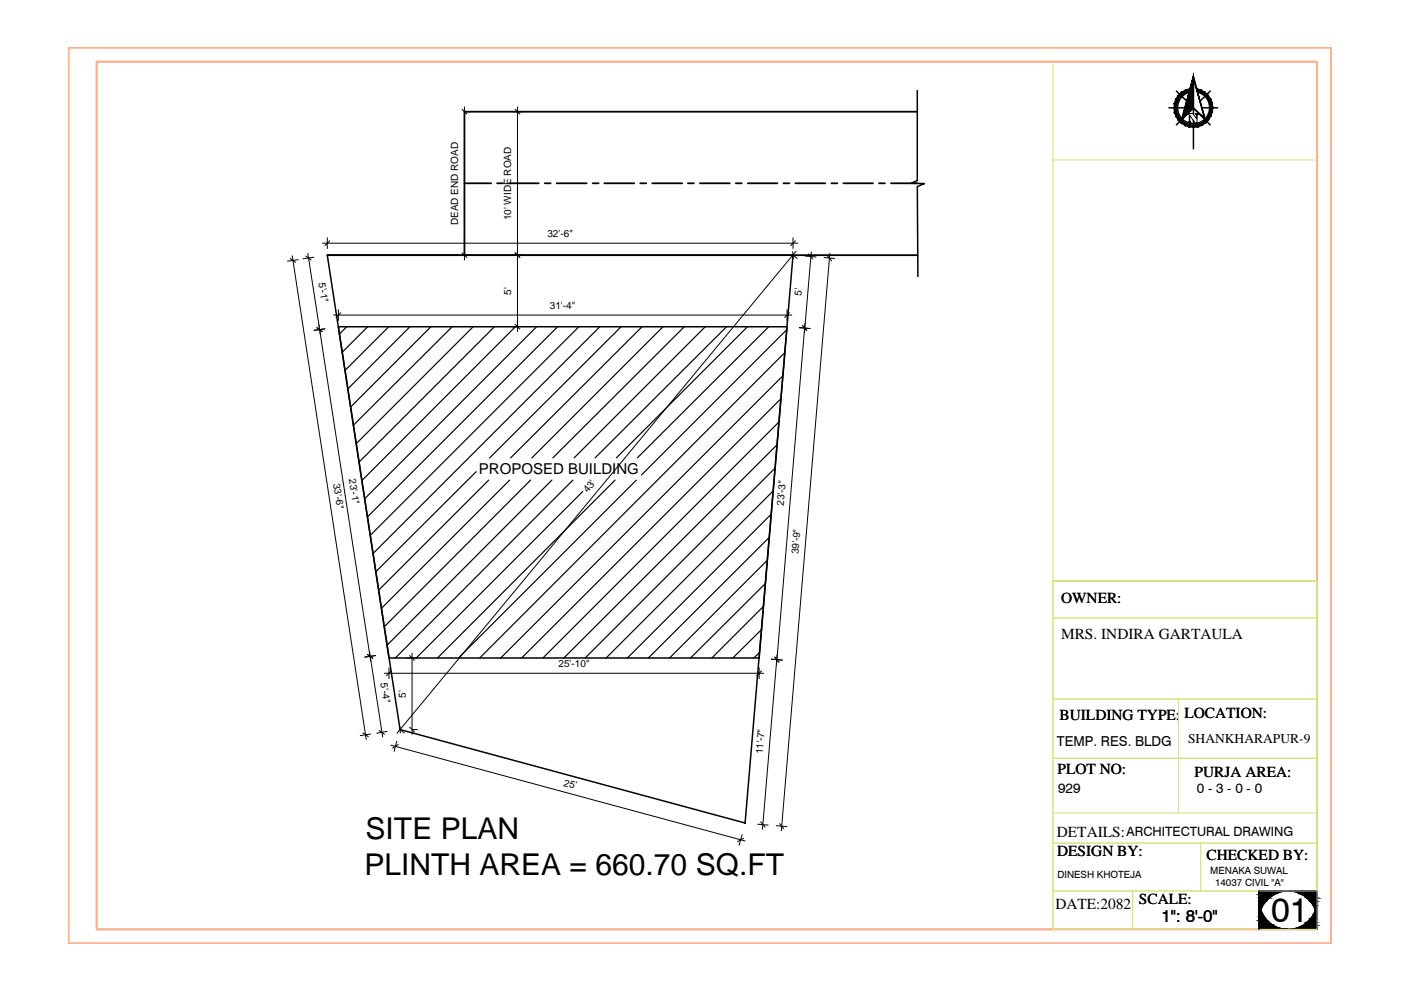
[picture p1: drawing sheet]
<svg xmlns="http://www.w3.org/2000/svg" width="297mm" height="210mm" viewBox="0 0 297 210" stroke-linecap="round" stroke-linejoin="round" font-family="sans-serif">
<!-- layer: Normal Wall -->
<path d="M14.5 10.1h267.7v189.9h-267.7zM20.5 13.1h258.8v183.9h-258.8z" fill="none" stroke="#ffaf89" stroke-width=".38"/>
<!-- layer: ELEVATION -->
<path d="M194.5 19.2v19.1l-1.3 .6h2.8l-1.5 .7 .1 19M69.4 54.1h98.7l-10.1 120.4-73.2-19.8zM71.7 69.3h95.2l-5.9 70.2h-78.5z" fill="none" stroke="#000" stroke-width=".32"/>
<!-- layer: PDF_Boundary -->
<g fill="none" stroke="#000" stroke-width=".38">
<path d="M98.5 38.9h5.6M105.4 38.9h1.3M107.9 38.9h6.3M115.5 38.9h1.3M118 38.9h6.4M125.7 38.9h1.2M128.1 38.9h6.4M135.7 38.9h1.3M138.3 38.9h6.3M145.8 38.9h1.3M148.4 38.9h6.3M156 38.9h1.3"/>
<path d="M158.5 38.9h6.3M166.1 38.9h1.3M168.6 38.9h6.4M176.3 38.9h1.2M178.8 38.9h6.3M186.4 38.9h1.2M188.9 38.9h5.6M194.5 23.7h-96v30.4M69.4 54.1h125.1"/>
</g>
<!-- layer: ELE1 -->
<path d="M69.4 54.1h29.1" fill="none" stroke="#000" stroke-width=".21"/>
<!-- layer: A_Title Text -->
<g fill="none" stroke="#000" stroke-width=".21">
<path d="M98.5 23.7h1.1M98.5 22.7v32.4M108.6 23.7h2.3M109.7 22.7v47.6M62 54.2l15.6 102.6M63.2 55.1l-2.3 .3M65.3 53.7l2.6 17.2M66.5 54.5l-2.3 .4M68.4 51.6h100.7M69.4 50.4v2.3M98.5 54.1h1.1M108.6 54.1h2.3"/>
<path d="M168.1 50.4v2.3M168.1 54.1l.9 .7M168.8 53.3l-84.6 102.1M170.7 54.3l2.3 .2M172 53.4l-1.5 17.2M174.7 54.6l2.3 .2M175.9 53.7l-10.2 122.4M67.6 68.9l11 71.2M68.9 69.7l-2.3 .3M70.7 66.8h97.2M71.7 65.7v2.2M108.6 69.3h1.1"/>
<path d="M166.9 65.7v2.2M169.5 69.5l2.3 .2M170.7 68.6l-6.1 72.2M78.3 138.2l2.8 18.1M79.6 139l-2.3 .3M86.2 139.5h2.3M87.4 138.5v17.2M163.6 139.8l2.2 .2M164.8 138.8l-3.1 37M78.6 155.6l-2.2 .4M81.5 142.7h80.4M82.1 155.1l-2.2 .3"/>
<path d="M82.5 141.6v2.3M82.9 158l75.1 20.3M84.1 157.2l-.5 2.1M84.8 154.7l.9 .7M87.4 154.7h1.1M161 141.6v2.3M157.3 177l-.6 2.2M160.6 174.8l2.3 .1M164.6 175.1l2.3 .2"/>
</g>
<!-- layer: 0 -->
<g fill="none" stroke="#000" stroke-width=".21">
<path d="M98 23.2l1 1M109.2 23.2l1 1M251.9 26h.6h-.2M252 26h.1M252 25.9l.1 .1M252.1 25.9v.1M252.1 25.8v.1M252.1 25.8h.1M252.2 25.8l.1 .1M252.3 25.8h.1M253.5 24.1h.5l.1 .1M253.5 24.1h.1"/>
<path d="M253.6 24.1l.1 .1M253.7 24.4v.8l-.8-1.1h-1v.1h.2v1.6M253.7 24.3h.1M253.8 24.2h.1M253.8 24.3h.1M253.9 24.4l-.1 1.6h-.4l-1.2-1.6 .1 1.4M253.9 24.1l.1 .1M254 24.1h.1M61.5 54.8l1.2 .8M64.8 54.3l1.2 .8M69.9 51.1l-1 1M98 53.6l1 1"/>
<path d="M109.2 53.6l1 1M168.1 53.3l.1 1.5M168.6 51.1l-1 1M171.4 53.8l.9 1.1M175.4 54.2l.9 1.1M67.2 69.5l1.1 .8M72.2 66.3l-1 1M109.2 68.8l1 1M167.4 66.3l-1 1M170.2 69l.9 1.1M77.9 138.7l1.1 .9M86.9 139l1 1"/>
<path d="M164.3 139.3l.8 1.1M76.9 155.4l1.2 .8M80.4 154.9l1.1 .8M83 142.2l-1 1.1M84.4 157.9l-1.2 .7M84.8 154l.1 1.4M86.9 154.2l1 1M161.5 142.2l-1 1.1M157.7 177.7l-1.3 .7M161.3 174.2l.9 1.2M165.3 174.6l.9 1.1"/>
</g>
<!-- layer: DW-SEC -->
<g fill="none" stroke="#000" stroke-width=".25">
<path d="M73.5 69.3l-1.5 1.5M78 69.3l-5.4 5.4M82.4 69.3l-9.3 9.2M86.9 69.3l-13.1 13.1M91.4 69.3l-17.1 17M95.9 69.3l-21 20.9M100.3 69.3l-24.7 24.7M104.8 69.3l-28.7 28.7M109.3 69.3l-32.5 32.6M113.8 69.3l-36.5 36.4M118.2 69.3l-40.3 40.3M122.7 69.3l-44.2 44.2"/>
<path d="M127.2 69.3l-48.1 48M131.7 69.3l-27.9 27.8M136.1 69.3l-27.8 27.8M140.6 69.3l-27.8 27.8M145.1 69.3l-27.9 27.8M149.5 69.3l-27.8 27.8M154 69.3l-27.8 27.8M158.5 69.3l-27.8 27.8M163 69.3l-27.9 27.8M166 79.7l-59.8 59.8M166.4 74.8l-64.7 64.7M166.8 69.9l-30.8 30.8"/>
<path d="M164.3 99.3l-40.2 40.2M164.7 94.4l-45.1 45.1M165.1 89.5l-50 50M165.5 84.6l-54.9 54.9M101 100l-21.3 21.2M103.6 101.8l-23.3 23.3M108.1 101.8l-27.2 27.2M112.5 101.8l-31 31.1M117 101.8l-34.9 35M121.5 101.8l-37.7 37.7M123.6 104.2l-35.3 35.3M130.4 101.8l-37.6 37.7"/>
<path d="M134.9 101.8l-37.7 37.7M162.7 118.8l-20.7 20.7M163.1 113.9l-25.6 25.6M163.5 109l-30.5 30.5M163.9 104.1l-35.4 35.4M161 138.4l-1.2 1.1M161.5 133.5l-6.1 6M161.8 128.6l-10.9 10.9M162.3 123.7l-15.9 15.8"/>
</g>
<!-- layer: 0 -->
<g fill="none" stroke="#000" stroke-width=".32">
<path d="M249.4 19.3l2.2 2.2 1.4-1.4M252.2 19.5a3.4 3.4 0 0 0-1.9 5.3 3.4 3.4 0 0 0 5.5 0 3.4 3.4 0 0 0-1.9-5.3M253 16.4v7.8M253 19.6l-1.2 1.2M253 19.3l-1.1 1.1M253 19l-1 1.1M253 18.8l-.9 .9M253 18.5l-.8 .8M253 18.3l-.7 .7M253 18l-.6 .6M253 17.7l-.5 .6M253 17.5l-.4 .4"/>
<path d="M253 17.2l-.3 .3M253 17l-.2 .2M253 16.7l-.1 .1M253 16.4v.1M253 19.8l-1.3 1.3M256.6 19.3l-2.2 2.2M251.6 24.3l-2.2 2.2M253 21.1l-1.7 1.8h-3.5M253 25.5v6.1M253 20.3l-1.5 1.5M253 20.6l-1.6 1.6M253 20.8l-1.7 1.7"/>
<path d="M253 21.3l-1.9 1.9M253 21.6l-1.9 2M253 21.8l-2.1 2.1M253 22.1l-2.2 2.2M253 22.4l-2.3 2.2M253 22.7l-2.4 2.3M254.4 24.3l2.2 2.2M254.8 22.9h3.4"/>
</g>
<g fill="#000" stroke="#000" stroke-width=".21">
<path d="M278.9 193h.4v1z"/>
<path d="M251.3 19.1l.9-.3 .1 .5zM251.3 19.1l.2 .5 .8-.3zM250.5 19.6l.8-.5 .2 .5zM250.5 19.6l.3 .3 .7-.3zM250.5 19.6l.3 .3-1 .4zM249.8 20.3l.4 .3 .6-.7zM249.8 20.3l.4 .3-.9 .4zM249.3 21l.4 .3 .5-.7zM249.3 21l.4 .3-.7 .6zM249 21.9l.5 .1 .2-.7zM249 21.9l.5 .1-.6 .9zM249.5 22l-.6 .9h.5z"/>
<path d="M248.9 22.9h.5l-.4 .9zM249.4 22.9l-.4 .9 .5-.1zM249 23.8l.5-.1-.2 .9zM249.5 23.7l-.2 .9 .4-.2zM249.3 24.6l.4-.2 .1 1.1zM249.7 24.4l.1 1.1 .4-.4zM249.8 25.5l.4-.4 .2 1zM250.2 25.1l.2 1 .3-.4zM250.7 25.7l.5 .9-.8-.5zM250.7 25.7l.5 .9 .2-.4zM251.4 26.2l.7 .7-.9-.3zM251.4 26.2l.7 .7 .1-.5zM252.2 26.4l.8 .6-.9-.1zM252.2 26.4l.8 .6v-.5zM253 26.5l.9 .4-.9 .1zM253 26.5l.9 .4-.1-.5zM253.8 26.4l1 .2-.9 .3zM253.8 26.4l1 .2-.2-.4zM254.6 26.2l1-.1-.8 .5zM254.6 26.2l1-.1-.3-.4zM255.3 25.7l.9-.2-.6 .6zM255.3 25.7l.9-.2-.4-.4zM255.8 25.1l.9-.5-.5 .9zM256.3 24.4l-.5 .7 .9-.5zM256.3 24.4l.7-.6-.3 .8zM256.6 23.7l-.3 .7 .7-.6zM257.2 22.9l-.2 .9-.4-.1zM256.7 22.9l-.1 .8 .6-.8zM257 21.9l.2 1h-.5zM256.5 22l.2 .9 .3-1zM256.7 21l.3 .9-.5 .1zM256.3 21.3l.2 .7 .2-1zM256.2 20.3l.5 .7-.4 .3zM255.8 20.6l.5 .7-.1-1zM255.5 19.6l.7 .7-.4 .3zM255.5 19.6l-.3 .3 .6 .7zM254.7 19.1l.8 .5-.3 .3zM254.7 19.1l-.2 .5 .7 .3zM253.8 18.8l.9 .3-.2 .5zM253.8 18.8l-.1 .5 .8 .3z"/>
<path d="M253 16.1l-2.5 9.2h.1zM253 16.1v.5l-2.4 8.7zM253 16.1v.5l2.6 8.9zM253 16.6l2.6 8.9-.3-.5zM253 23l2.6 2.5-.3-.5zM253 22.8l2.3 2.2-2.3-2zM253 22.8l-2.4 2.5 2.4-2.3zM250.5 25.2l2.5-2.4-2.4 2.5z"/>
<path d="M278.9 193l.4 1zM279.2 194l.1 1.1z"/>
<path d="M273.1 188.9l6.2 .1zM273.1 188.9l6.2 .1z"/>
<path d="M274.2 189l5.1 .3v-.3zM274.2 189l5.1 .3h-4.1z"/>
<path d="M275.2 189.3l4.1 .4v-.4zM275.2 189.3l4.1 .4h-3.1z"/>
<path d="M276.2 189.7l3.1 .7v-.7zM276.2 189.7l3.1 .7h-2.3z"/>
<path d="M277 190.4l2.3 .7v-.7zM277 190.4l2.3 .7h-1.5z"/>
<path d="M277.8 191.1l1.5 .9v-.9zM277.8 191.1l1.5 .9h-.9z"/>
<path d="M278.4 192l.9 1v-1zM278.4 192l.9 1h-.4z"/>
<circle cx="252.3" cy="25.8" r=".11"/>
</g>
<!-- layer: Rear Wall -->
<path d="M223.3 13.1v112.4M222.9 33.9h56.4M223.3 123.2h56v73.8h-56v-73.8h56zM223.3 131h56M223.3 148.2h56M249.9 148.2v24.1M223.3 160.8h56M223.3 178.8h56M223.3 172.3h56M254.6 178.8v10.1M223.3 188.9h56M240.1 188.9v8.1" fill="none" stroke="#d4e480" stroke-width=".21"/>
<!-- layer: Text -->
<g fill="#000" stroke="#000" stroke-width=".21">
<path d="M266.9 193h.4l-.2 1zM266.9 190.9l.2 1.2h-.2zM278.9 193h.4v1zM279.3 190.9l-.1 1.1z"/>
<path d="M266.9 193v1h.2zM266.9 194h.2l-.2 1.1z"/>
<path d="M266.9 193v1h.2zM266.9 194h.2l-.2 1.1z"/>
<path d="M266.9 192.1l.5 1.1-.3-1.1zM266.9 192.1l.5 1.1h-.5z"/>
<path d="M266.9 192.1l.5 1.1-.3-1.1zM266.9 192.1l.5 1.1h-.5z"/>
<path d="M266.9 193.2l1.1 1.1-.6-1.1zM266.9 193.2l1.1 1.1h-1.1z"/>
<path d="M266.9 193.2l1.1 1.1-.6-1.1zM266.9 193.2l1.1 1.1h-1.1z"/>
<path d="M266.9 192l.4 1 .5-1zM266.9 192l.4 1h-.4z"/>
<path d="M266.9 192l.4 1 .5-1zM266.9 192l.4 1h-.4z"/>
<path d="M266.9 194.3l1.9 1-.8-1zM266.9 194.3l1.9 1h-1.9z"/>
<path d="M266.9 194.3l1.9 1-.8-1zM266.9 194.3l1.9 1h-1.9z"/>
<path d="M266.9 191.1l.9 .9 .6-.9zM266.9 191.1l.9 .9h-.9z"/>
<path d="M266.9 191.1l.9 .9 .6-.9zM266.9 191.1l.9 .9h-.9z"/>
<path d="M266.9 195.3l2.8 .7-.9-.7zM266.9 195.3l2.8 .7h-2.8z"/>
<path d="M266.9 195.3l2.8 .7-.9-.7zM266.9 195.3l2.8 .7h-2.8z"/>
<path d="M266.9 190.4l1.5 .7 .8-.7zM266.9 190.4l1.5 .7h-1.5z"/>
<path d="M266.9 190.4l1.5 .7 .8-.7zM266.9 190.4l1.5 .7h-1.5z"/>
<path d="M266.9 196l3.8 .6-1-.6zM266.9 196l3.8 .6h-3.8z"/>
<path d="M266.9 196l3.8 .6-1-.6zM266.9 196l3.8 .6h-3.8z"/>
<path d="M266.9 189.7l2.3 .7 .9-.7zM266.9 189.7l2.3 .7h-2.3z"/>
<path d="M266.9 189.7l2.3 .7 .9-.7zM266.9 189.7l2.3 .7h-2.3z"/>
<path d="M266.9 196.6l5 .3-1.2-.3zM266.9 196.6l5 .3h-5z"/>
<path d="M266.9 196.6l5 .3-1.2-.3zM266.9 196.6l5 .3h-5z"/>
<path d="M266.9 189.3l3.2 .4 .9-.4zM266.9 189.3l3.2 .4h-3.2z"/>
<path d="M266.9 189.3l3.2 .4 .9-.4zM266.9 189.3l3.2 .4h-3.2z"/>
<path d="M266.9 196.9l6.2 .1zM266.9 196.9l6.2 .1h-6.2z"/>
<path d="M266.9 196.9l6.2 .1zM266.9 196.9l6.2 .1h-6.2z"/>
<path d="M266.9 189l4.1 .3 1-.3zM266.9 189l4.1 .3h-4.1z"/>
<path d="M266.9 189l4.1 .3 1-.3zM266.9 189l4.1 .3h-4.1z"/>
<path d="M266.9 188.9h6.2zM266.9 188.9l5.1 .1z"/>
<path d="M266.9 188.9h6.2zM266.9 188.9l5.1 .1z"/>
<path d="M278.9 193l.4 1zM279.2 194l.1 1.1z"/>
<path d="M279.2 192l.1 1zM279.2 192l.1 1h-.4z"/>
<path d="M278.9 193l.4 1v-1zM278.9 193l.4 1h-.9z"/>
<path d="M278.4 194l.9 .8v-.8zM278.4 194l.9 .8h-1.5z"/>
<path d="M277.8 194.8l1.5 .8v-.8zM277.8 194.8l1.5 .8h-2.3z"/>
<path d="M277 195.6l2.3 .6v-.6zM276.2 196.2l.8-.6 2.3 .6z"/>
<path d="M276.2 196.2l3.1 .5v-.5zM275.2 196.7l1-.5 3.1 .5z"/>
<path d="M275.2 196.7l4.1 .3v-.3zM274.2 197l1-.3 4.1 .3z"/>
<path d="M274.2 197h5.1zM273.1 197h6.2z"/>
<path d="M279.2 192l.1 1zM279.2 192l.1 1h-.4z"/>
<path d="M278.9 193l.4 1v-1zM278.9 193l.4 1h-.9z"/>
<path d="M278.4 194l.9 .8v-.8zM278.4 194l.9 .8h-1.5z"/>
<path d="M277.8 194.8l1.5 .8v-.8zM277.8 194.8l1.5 .8h-2.3z"/>
<path d="M277 195.6l2.3 .6v-.6zM276.2 196.2l.8-.6 2.3 .6z"/>
<path d="M276.2 196.2l3.1 .5v-.5zM275.2 196.7l1-.5 3.1 .5z"/>
<path d="M275.2 196.7l4.1 .3v-.3zM274.2 197l1-.3 4.1 .3z"/>
<path d="M274.2 197h5.1zM273.1 197h6.2z"/>
<path d="M273.1 188.9l6.2 .1zM273.1 188.9l6.2 .1z"/>
<path d="M274.2 189l5.1 .3v-.3zM274.2 189l5.1 .3h-4.1z"/>
<path d="M275.2 189.3l4.1 .4v-.4zM275.2 189.3l4.1 .4h-3.1z"/>
<path d="M276.2 189.7l3.1 .7v-.7zM276.2 189.7l3.1 .7h-2.3z"/>
<path d="M277 190.4l2.3 .7v-.7zM277 190.4l2.3 .7h-1.5z"/>
<path d="M277.8 191.1l1.5 .9v-.9zM277.8 191.1l1.5 .9h-.9z"/>
<path d="M278.4 192l.9 1v-1zM278.4 192l.9 1h-.4z"/>
</g>
<!-- layer: 0 -->
<path d="M266.9 188.9v8.1" fill="none" stroke="#000" stroke-width=".25"/>
<text font-size="7.3" x="269.5" y="195.5">01</text>
<g font-size="6.4">
<text x="77.5" y="177.8">SITE PLAN</text>
<text x="77.3" y="185.5">PLINTH AREA = 660.70 SQ.FT</text>
</g>
<text font-size="3.6" x="246.2" y="195.4">1&quot;: 8'-0&quot;</text>
<g font-size="3.3">
<text x="225" y="127.8">OWNER:</text>
<text x="225" y="135.6">MRS. INDIRA GARTAULA</text>
<text x="224.6" y="152.7">BUILDING TYPE:</text>
<text x="251.1" y="152.2">LOCATION:</text>
<text x="224.2" y="164.2">PLOT NO:</text>
<text x="253.3" y="164.8">PURJA AREA:</text>
<text x="224.1" y="177.5">DETAILS:</text>
<text x="224.1" y="181.5">DESIGN BY:</text>
<text x="255.8" y="182.3">CHECKED BY:</text>
<text x="241.5" y="191.6">SCALE:</text>
<text x="223.8" y="192.7">DATE:2082</text>
</g>
<text font-size="3.2" x="101.5" y="100.6">PROPOSED BUILDING</text>
<g font-size="2.9">
<text x="224.1" y="158.2">TEMP. RES. BLDG</text>
<text x="251.9" y="157.5">SHANKHARAPUR-9</text>
<text x="224.3" y="168.2">929</text>
<text x="253.7" y="168.2">0 - 3 - 0 - 0</text>
</g>
<text font-size="2.7" x="238.9" y="177.4">ARCHITECTURAL DRAWING</text>
<g font-size="2.1">
<text x="97.1" y="47.8" transform="rotate(-90 97.1 47.8)">DEAD END ROAD</text>
<text x="108.4" y="46.7" transform="rotate(-90 108.4 46.7)">10' WIDE ROAD</text>
<text x="116.1" y="50.2">32'-6&quot;</text>
<text x="67.5" y="60" transform="rotate(81 67.5 60)">5'-1&quot;</text>
<text x="108.4" y="62.5" transform="rotate(-90 108.4 62.5)">5'</text>
<text x="116.6" y="65.5">31'-4&quot;</text>
<text x="169.9" y="62.7" transform="rotate(-85 169.9 62.7)">5'</text>
<text x="74" y="101.7" transform="rotate(81 74 101.7)">23'-1&quot;</text>
<text x="70.7" y="102.6" transform="rotate(81 70.7 102.6)">33'-6&quot;</text>
<text x="124.6" y="104.6" transform="rotate(-51 124.6 104.6)">43'</text>
<text x="166.2" y="107.3" transform="rotate(-85 166.2 107.3)">23'-3&quot;</text>
<text x="169.3" y="117.5" transform="rotate(-85 169.3 117.5)">39'-9&quot;</text>
<text x="118.4" y="141.5">25'-10&quot;</text>
<text x="80.7" y="144.9" transform="rotate(81 80.7 144.9)">5'-4&quot;</text>
<text x="86" y="147.9" transform="rotate(-90 86 147.9)">5'</text>
<text x="161.7" y="160" transform="rotate(-85 161.7 160)">11'-7&quot;</text>
<text x="119.4" y="166.6" transform="rotate(15 119.4 166.6)">25'</text>
<text x="256.6" y="185.3">MENAKA SUWAL</text>
<text x="224.2" y="186.2">DINESH KHOTEJA</text>
<text x="257.6" y="187.8">14037 CIVIL &quot;A&quot;</text>
</g>
</svg>
